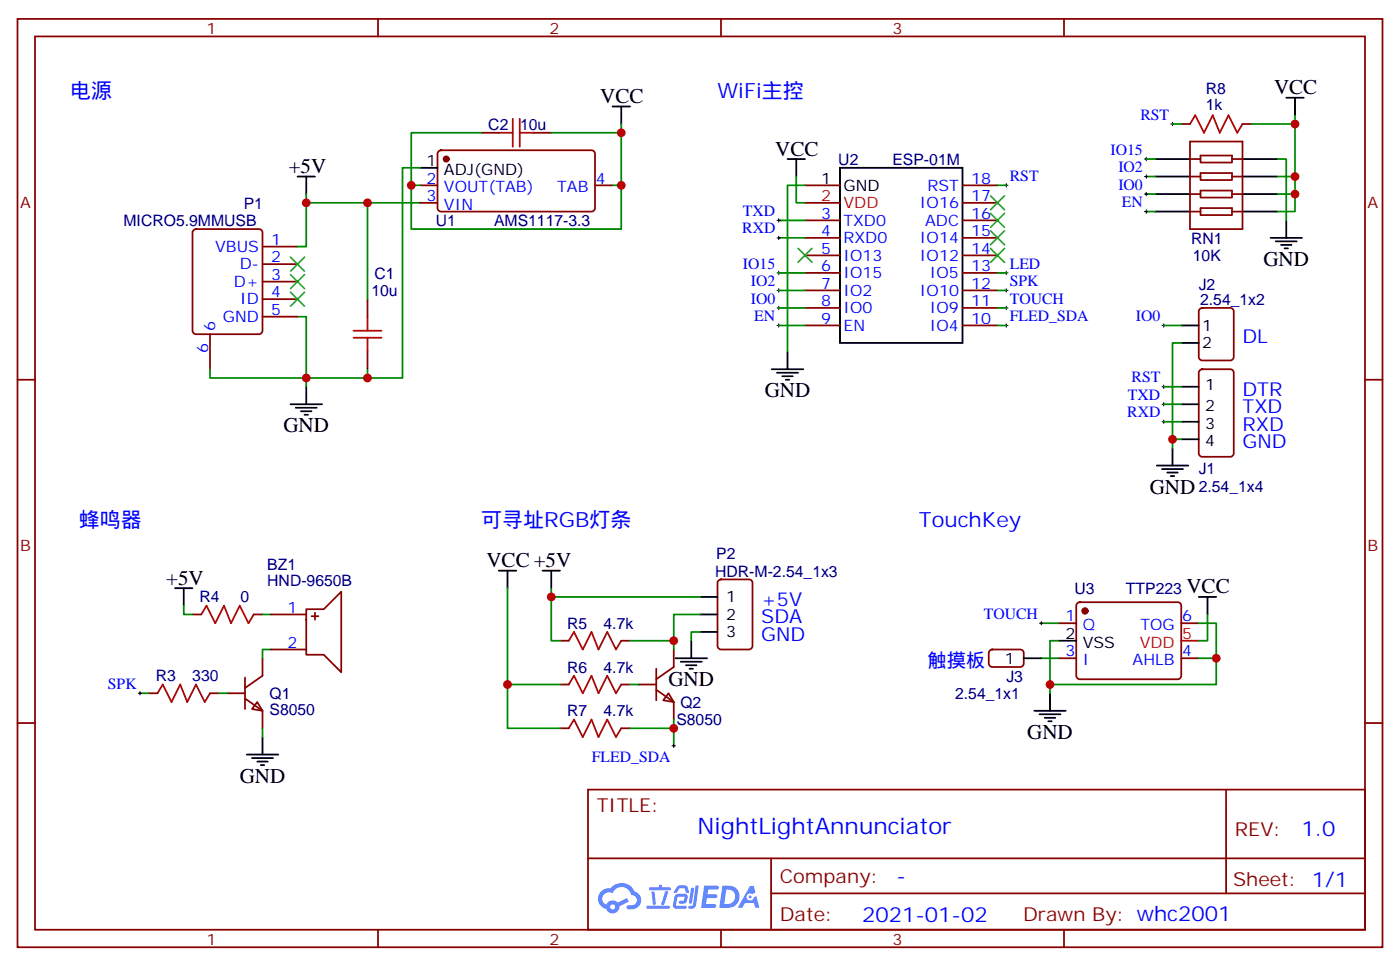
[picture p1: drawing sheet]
<svg xmlns="http://www.w3.org/2000/svg" width="282mm" height="195mm" viewBox="0 0 282 195" stroke-linecap="round" stroke-linejoin="round" font-family="sans-serif">
<g fill="none" stroke="#870000" stroke-width=".35">
<path d="M3.5 3.8h275.2v187h-275.2zM7.1 7.3h268.1v180h-268.1zM76.2 3.8v3.5M145.3 3.8v3.5M214.5 3.8v3.5M3.5 76.5h3.6M275.2 76.5h3.5M3.5 145.6h3.6M118.5 159h156.7v28.3h-156.7zM247.2 159.1v20.8M275.2 145.6h3.5M118.6 172.9h156.4"/>
<path d="M155.4 179.9h119.6M155.4 172.9v14.1M76.2 187.3v3.5M145.3 187.3v3.5M214.5 187.3v3.5"/>
</g>
<g fill="#5487ff">
<path d="M142 178.4h1.6a1.33 1.33 0 0 1 1.3 .2 .39 .39 0 0 1-.4 .6h-1.8l-.1 .9h1.7a.4 .4 0 0 1 .3 .4 .4 .4 0 0 1-.4 .4h-1.7l-.2 1.2h.8a1.24 1.24 0 0 1 1.2 .2 .39 .39 0 0 1-.3 .5h-2.7z"/>
<path d="M151.2 178.4h.7l.4 1.3-.7 .4a.74 .74 0 0 0-1.1 .3 .74 .74 0 0 0 .5 1 .74 .74 0 0 0 1-.7l.5-.2 .6 2.3h-.9l-.2-.9h-1.8l-.5 .9h-1z"/>
<path d="M139.3 178.8h.6l-.4 2.9a.31 .31 0 0 1-.3 .3 .31 .31 0 0 1-.3-.3z"/>
<path d="M140.2 178.3h.7l-.6 4a.97 .97 0 0 1-1.5 .5l.1-.3 .7-.1 .1-.2z"/>
<path d="M136.6 178.5l.4-.2h.9a.67 .67 0 0 1 .7 .5l.3 .9-.1 .1h-.5l-.3-.9h-.9l-.2 .1a.95 .95 0 0 1-.9 .8l-.2-.2z"/>
<path d="M136.2 180.2l.5-.2h1.3a.75 .75 0 0 1 .5 1.3 .76 .76 0 0 1-.8 .7h-.6a.29 .29 0 0 1-.3-.3 .29 .29 0 0 1 .4-.3h.6l.2-.8h-1.4l-.3 1.8h1.9a.29 .29 0 0 1 .2 .4 .29 .29 0 0 1-.3 .2h-1.9l-.5-.3v-.4l.3-1.7z"/>
<path d="M130.4 182.4h4.4a.3 .3 0 0 1 .2 .3 .3 .3 0 0 1-.3 .3h-4.2l-.2-.1z"/>
<path d="M134.1 179.5h.6l-.8 2.6a.31 .31 0 0 1-.4 .2 .31 .31 0 0 1-.2-.3z"/>
<path d="M131.3 179.6h.6l.3 2.3-.3 .3-.3-.2z"/>
<path d="M130.9 178.7h1.9l.2-.5h.5l-.1 .5h1.6a.29 .29 0 0 1 .2 .3 .29 .29 0 0 1-.3 .3h-3.9l-.1-.1z"/>
<path d="M145.6 178.4l-.6 4.5h1.5a2.27 2.27 0 0 0 2.6-2.3 2.27 2.27 0 0 0-2.7-2.2zM146.4 179.2a1.5 1.5 0 0 1 1.8 1.5 1.5 1.5 0 0 1-1.9 1.4h-.3z"/>
<path d="M121.2 179.5a2.09 2.09 0 0 0 1 3.6 1.37 1.37 0 0 0 1.6 .8 1.37 1.37 0 0 0 1.1-1.4l1.9-.9-.4-.7-1.9 .9a1.4 1.4 0 0 0-2.3 .4 1.32 1.32 0 0 1-.6-1.8 1.32 1.32 0 0 1 1.9-.5 1.98 1.98 0 0 1 2-1.2 1.98 1.98 0 0 1 1.8 1.6 1.03 1.03 0 0 1 1.1 .9 1.03 1.03 0 0 1-1 1.1h-.6a.41 .41 0 0 0-.5 .4 .41 .41 0 0 0 .4 .4 1.91 1.91 0 0 0 2.3-.9 1.91 1.91 0 0 0-.6-2.5l-.5-.1a2.84 2.84 0 0 0-4.8-.7h-.3a2.26 2.26 0 0 0-1.6 .6zM123 182.7a.52 .52 0 0 1 1 0 .52 .52 0 0 1-1 0z"/>
<circle cx="151.2" cy="180.6" r=".28"/>
</g>
<g fill="none" stroke="#000" stroke-width=".35">
<path d="M259.3 19.7h3.5M261.1 19.7v3.5M60 35.6h3.5M61.7 35.6v3.5M84.7 33.8h3.5M123.5 21.4h3.5M125.2 21.4v3.6M158.7 32h3.6M160.5 32v3.6M169.3 33.8h24.7v35.3h-24.7zM232.8 32h7.1M232.8 35.6h7.1"/>
<path d="M232.8 39.1h7.1M250.5 32h7M250.5 35.6h7M250.5 39.1h7M232.8 42.6h7.1M250.5 42.6h7M256.1 47.9h6.4M257.2 48.6h4.2M258.2 49.3h2.1M258.9 50h.7M259.3 44.4v3.5M61.7 77.9v3.5"/>
<path d="M155.6 74.4h6.3M156.6 75.1h4.3M157.7 75.8h2.1M158.4 76.5h.7M158.7 70.8v3.6M238.1 77.9h3.6M238.1 65.5h3.6M238.1 69.1h3.6M58.6 81.4h6.3M59.6 82.1h4.3M60.7 82.8h2.1M61.4 83.5h.7"/>
<path d="M233.2 93.8h6.3M234.2 94.5h4.3M235.3 95.2h2.1M236 95.9h.7M236.4 90.2v3.6M238.1 81.4h3.6M238.1 84.9h3.6M238.1 88.5h3.6M35.3 118.5h3.5M37 118.5v3.5M100.5 114.9h3.6M102.3 114.9v3.6"/>
<path d="M109.4 114.9h3.5M111.1 114.9v3.6M136.2 132.6h6.3M137.2 133.3h4.3M138.3 134h2.1M139 134.7h.7M139.3 129v3.6M141.1 127.3h3.5M141.1 120.2h3.5M141.1 123.8h3.5M206.4 132.6h3.5M211.7 139.6v3.6"/>
<path d="M213.4 129h3.6M241.7 120.2h3.5M243.4 120.2v3.6M49.7 152h6.4M50.8 152.7h4.2M51.9 153.4h2.1M52.6 154.1h.7M52.9 148.4v3.6M208.5 143.2h6.3M209.5 143.9h4.3M210.6 144.6h2.1M211.3 145.3h.7"/>
</g>
<g fill="none" stroke="#008700" stroke-width=".35">
<path d="M61.7 39.1v1.8M84.7 33.8h-3.6v42.3h-19.4v-12.3h-1.7M84.7 37.3h-1.8v8.8h42.3v-8.8h-1.7M97 26.7h-14.1v10.6M111.1 26.7h14.1M125.2 25v12.3M160.5 35.6v5.3h1.8M162.3 37.3h-3.6v33.5M201.1 37.3h1.7M231.1 35.6h1.7M231.1 39.1h1.7M231.1 32h1.7"/>
<path d="M236.4 25h1.7M252.2 25h8.9M257.5 32h1.8v12.4M261.1 23.2v12.4h-3.6M261.1 35.6v3.5h-3.6M261.1 39.1v3.5h-3.6M61.7 40.9v8.8h-1.7M61.7 40.9h23M74.1 40.9v19.4M157 58.5h5.3M157 55h5.3M157 44.4h5.3"/>
<path d="M157 47.9h5.3M201.1 58.5h1.7M201.1 55h1.7M231.1 42.6h1.7M42.3 74.4v1.7h19.4v1.8M74.1 74.4v1.7M157 65.5h5.3M157 62h5.3M201.1 65.5h1.7M201.1 62h1.7M234.6 65.5h3.5M234.6 77.9h3.5"/>
<path d="M238.1 69.1h-1.7v19.4M234.6 81.4h3.5M234.6 84.9h3.5M238.1 88.5h-1.7v1.7M102.3 118.5v19.4h10.6M111.1 118.5v10.5h1.8M28.2 139.6h1.8M37 122v1.8h1.8M44.1 139.6h1.8M52.9 123.8h1.8M54.7 130.8h-1.8v1.8M102.3 137.9v8.8h10.6"/>
<path d="M111.1 120.2h30M127 129h8.8v1.8M127 137.9h1.8M141.1 123.8h-5.3v5.2M141.1 127.3h-1.8v1.7M209.9 125.5h3.5M209.9 132.6h3.5M213.4 129h-1.7v10.6M241.7 125.5h3.5v12.4h-33.5M241.7 132.6h3.5M243.4 123.8v5.2h-1.7M52.9 146.7v1.7"/>
<path d="M135.8 144.9v1.8h-8.8M135.8 146.7v3.5"/>
</g>
<g fill="none" stroke="#870000" stroke-width=".35">
<path d="M84.7 37.3h3.5M88.4 30.5l.5-.2h30.3a.71 .71 0 0 1 .7 .7v10.9a.76 .76 0 0 1-.7 .7h-30.3a.76 .76 0 0 1-.7-.7v-10.9zM97 26.7h3.5M107.6 26.7h3.5M119.9 37.3h3.6M162.3 37.3h7M194 37.3h7.1M238.1 25h1.8M239.9 28.5h10.6v17.6h-10.6zM239.9 32h2.1M239.9 39.1h2.1M239.9 35.6h2.1"/>
<path d="M242 31.3h6.4v1.4h-6.4zM242 34.9h6.4v1.4h-6.4zM242 38.4h6.4v1.4h-6.4zM248.4 32h2.1M248.4 39.1h2.1M248.4 35.6h2.1M250.5 25h1.7M39 46.3l.5-.2h12.7a.71 .71 0 0 1 .7 .7v19.8a.76 .76 0 0 1-.7 .7h-12.7a.76 .76 0 0 1-.7-.7v-19.8zM52.9 49.7h7.1M52.9 53.2h7.1M52.9 56.7h7.1M84.7 40.9h3.5"/>
<path d="M162.3 40.9h7M162.3 44.4h7M162.3 47.9h7M162.3 51.4h7M162.3 55h7M162.3 58.5h7M194 40.9h7.1M194 44.4h7.1M194 47.9h7.1M194 51.4h7.1M194 55h7.1M194 58.5h7.1"/>
<path d="M239.9 42.6h2.1M242 41.9h6.4v1.4h-6.4zM248.4 42.6h2.1M42.3 67.3v7.1M52.9 60.3h7.1M52.9 63.8h7.1M74.1 60.3v3.5M74.1 70.8v3.6M162.3 62h7M162.3 65.5h7M194 62h7.1M194 65.5h7.1"/>
<path d="M241.9 74.6l.5-.2h5.6a.71 .71 0 0 1 .7 .7v16.2a.76 .76 0 0 1-.7 .7h-5.6a.76 .76 0 0 1-.7-.7v-16.2zM241.9 62.2l.5-.2h5.6a.71 .71 0 0 1 .7 .7v9.2a.76 .76 0 0 1-.7 .7h-5.6a.76 .76 0 0 1-.7-.7v-9.2zM144.9 116.9l.4-.2h5.7a.71 .71 0 0 1 .7 .7v12.7a.76 .76 0 0 1-.7 .7h-5.7a.76 .76 0 0 1-.7-.7v-12.7zM30 139.6h1.7M38.8 123.8h1.8M42.3 139.6h1.8M45.9 139.6h3.5M49.4 136.5v6.3M51.2 123.8h1.7M52.9 132.6v3.5l-3.5 2.5M54.7 123.8h7M54.7 130.8h7"/>
<path d="M61.7 122.7h3.6l3.5-3.5v16.2l-3.5-3.5h-3.6zM62.8 124.1h1.4M63.5 123.4v1.4M112.9 137.9h1.8M112.9 129h1.8M125.2 137.9h1.8M125.2 129h1.8M128.8 137.9h3.5M132.3 138.9l3.5 2.5v3.5M132.3 134.7v6.3M134.8 139.6l1 1.8-2.1-.4zM135.8 130.8v3.5l-3.5 2.5"/>
<path d="M199.6 131l.4-.2h5.7a.71 .71 0 0 1 .7 .7v2.1a.76 .76 0 0 1-.7 .7h-5.7a.76 .76 0 0 1-.7-.7v-2.1zM213.4 125.5h3.6M213.4 132.6h3.6M217.2 121.5l.5-.2h19.7a.71 .71 0 0 1 .7 .7v14.1a.76 .76 0 0 1-.7 .7h-19.7a.76 .76 0 0 1-.7-.7v-14.1zM238.1 125.5h3.6M238.1 132.6h3.6M49.4 140.7l3.5 2.5v3.5M51.9 141.4l1 1.8-2.1-.4zM112.9 146.7h1.8M125.2 146.7h1.8"/>
</g>
<g fill="#870000" stroke="#870000" stroke-width=".35">
<circle cx="90" cy="32" r=".53"/>
<circle cx="218.7" cy="123" r=".53"/>
</g>
<g fill="none" stroke="#a10000" stroke-width=".35">
<path d="M100.5 26.7h2.9M103.4 23.9v5.7M104.8 23.9v5.7M104.8 26.7h2.8M239.9 25l1-1.8 1.8 3.5 1.8-3.5 1.4 3.5 1.7-3.5 1.8 3.5 1.1-1.7M71.3 68h5.6M71.3 66.6h5.6M74.1 63.8v2.8M74.1 68v2.8M31.7 139.6l1.1-1.7 1.8 3.5 1.7-3.5 1.4 3.5 1.8-3.5 1.8 3.5 1-1.8M40.6 123.8l1-1.8 1.8 3.5 1.8-3.5 1.4 3.5 1.7-3.5 1.8 3.5 1.1-1.7M114.7 129l1-1.7 1.8 3.5 1.7-3.5 1.4 3.5 1.8-3.5 1.8 3.5 1-1.8"/>
<path d="M114.7 137.9l1-1.8 1.8 3.5 1.7-3.5 1.4 3.5 1.8-3.5 1.8 3.5 1-1.7M114.7 146.7l1-1.8 1.8 3.5 1.7-3.5 1.4 3.5 1.8-3.5 1.8 3.5 1-1.7"/>
</g>
<g fill="none" stroke="#000" stroke-width=".2">
<path d="M202.5 37.3h.7M202.8 37v.7M230.7 32h.7M230.7 35.6h.7M230.7 39.1h.7M231.1 31.7v.7M231.1 35.2v.7M231.1 38.7v.7M236 25h.7M236.4 24.6v.7M156.6 58.5h.7M156.6 55h.7"/>
<path d="M156.6 44.4h.7M156.6 47.9h.7M157 44v.7M157 47.6v.7M157 54.6v.7M157 58.1v.7M202.5 58.5h.7M202.5 55h.7M202.8 54.6v.7M202.8 58.1v.7M230.7 42.6h.7M231.1 42.3v.7"/>
<path d="M156.6 65.5h.7M156.6 62h.7M157 61.7v.7M157 65.2v.7M202.5 65.5h.7M202.5 62h.7M202.8 61.7v.7M202.8 65.2v.7M234.2 65.5h.7M234.2 77.9h.7M234.6 65.2v.7M234.6 77.5v.7"/>
<path d="M234.2 84.9h.7M234.2 81.4h.7M234.6 81.1v.7M234.6 84.6v.7M27.9 139.6h.7M28.2 139.3v.7M209.5 125.5h.8M209.9 125.2v.7M135.5 150.2h.7M135.8 149.9v.7"/>
</g>
<path d="M238.1 129h3.6" fill="none" stroke="#f00" stroke-width=".35"/>
<g fill="none" stroke="#3c3" stroke-width=".35">
<path d="M199.7 39.4l2.8 2.9M202.5 39.4l-2.8 2.9M58.6 58.8l2.8 2.9M58.6 55.3l2.8 2.8M58.6 51.8l2.8 2.8M61.4 58.8l-2.8 2.9M61.4 55.3l-2.8 2.8M61.4 51.8l-2.8 2.8M160.9 50l2.8 2.8M163.7 50l-2.8 2.8M199.7 43l2.8 2.8M199.7 46.5l2.8 2.8"/>
<path d="M199.7 50l2.8 2.8M202.5 43l-2.8 2.8M202.5 46.5l-2.8 2.8M202.5 50l-2.8 2.8"/>
</g>
<g fill="#c00">
<circle cx="125.2" cy="37.3" r=".88"/>
<circle cx="74.1" cy="40.9" r=".88"/>
<circle cx="82.9" cy="37.3" r=".88"/>
<circle cx="125.2" cy="26.7" r=".88"/>
<circle cx="61.7" cy="40.9" r=".88"/>
<circle cx="102.3" cy="137.9" r=".88"/>
<circle cx="135.8" cy="129" r=".88"/>
<circle cx="135.8" cy="146.7" r=".88"/>
<circle cx="111.1" cy="120.2" r=".88"/>
<circle cx="245.2" cy="132.6" r=".88"/>
<circle cx="211.7" cy="137.9" r=".88"/>
<circle cx="261.1" cy="35.6" r=".88"/>
<circle cx="261.1" cy="39.1" r=".88"/>
<circle cx="261.1" cy="25" r=".88"/>
<circle cx="236.4" cy="88.5" r=".88"/>
<circle cx="74.1" cy="76.1" r=".88"/>
<circle cx="61.7" cy="76.1" r=".88"/>
</g>
<text font-size="4.6" fill="#00f" x="140.6" y="168.1">NightLightAnnunciator</text>
<g font-size="4.2" fill="#00f">
<text x="14.1" y="19.7">电源</text>
<text x="144.6" y="19.7">WiFi主控</text>
<text x="15.9" y="106.1">蜂鸣器</text>
<text x="97" y="106.1">可寻址RGB灯条</text>
<text x="185.2" y="106.1">TouchKey</text>
<text x="262.3" y="168.3">1.0</text>
<text x="180.7" y="177.9">-</text>
<text x="173.8" y="185.7">2021-01-02</text>
</g>
<g font-size="4.2">
<text x="121" y="20.7">VCC</text>
<text x="256.8" y="19">VCC</text>
<text x="58.2" y="34.9">+5V</text>
<text x="156.3" y="31.3">VCC</text>
<text x="254.7" y="53.6">GND</text>
<text x="154.2" y="80">GND</text>
<text x="57.1" y="87.1">GND</text>
<text x="231.8" y="99.4">GND</text>
<text x="33.5" y="117.8">+5V</text>
<text x="98.1" y="114.2">VCC +5V</text>
<text x="239.2" y="119.5">VCC</text>
<text x="134.8" y="138.2">GND</text>
<text x="207.1" y="148.8">GND</text>
<text x="48.3" y="157.6">GND</text>
</g>
<g font-size="3.9" fill="#00f">
<text x="250.5" y="69.1">DL</text>
<text x="250.5" y="79.7">DTR</text>
<text x="250.5" y="83.2">TXD</text>
<text x="250.5" y="86.7">RXD</text>
<text x="250.5" y="90.2">GND</text>
<text x="153.5" y="122">+5V</text>
<text x="153.5" y="125.5">SDA</text>
<text x="153.5" y="129">GND</text>
<text x="187" y="134.3">触摸板</text>
</g>
<g font-size="3.9" fill="#800">
<text x="120.3" y="163.6">TITLE:</text>
<text x="248.9" y="168.3">REV:</text>
<text x="157.2" y="177.8">Company:</text>
<text x="248.6" y="178.4">Sheet: 1/1</text>
<text x="157.2" y="185.5">Date:</text>
<text x="206.2" y="185.6">Drawn By: whc2001</text>
</g>
<g font-size="3.2" fill="#800">
<text x="41.6" y="6.8">1</text>
<text x="110.8" y="6.8">2</text>
<text x="179.9" y="6.8">3</text>
<text x="4.1" y="41.9">A</text>
<text x="275.7" y="41.9">A</text>
<text x="4.1" y="111.1">B</text>
<text x="275.7" y="111.1">B</text>
<text x="41.6" y="190.3">1</text>
<text x="110.8" y="190.3">2</text>
<text x="179.9" y="190.3">3</text>
</g>
<g font-size="3.2" fill="#000080">
<text x="243.1" y="22.2">1k</text>
<text x="243.1" y="19">R8</text>
<text x="98.4" y="26.2">C2</text>
<text x="104.8" y="26.2">10u</text>
<text x="169" y="33.2">U2</text>
<text x="179.9" y="33.2">ESP-01M</text>
<text x="49.1" y="42">P1</text>
<text x="24.9" y="45.6">MICRO5.9MMUSB</text>
<text x="87.9" y="45.6">U1</text>
<text x="99.6" y="45.6">AMS1117-3.3</text>
<text x="240.1" y="49.1">RN1</text>
<text x="240.5" y="52.6">10K</text>
<text x="74.9" y="59.7">10u</text>
<text x="75.5" y="56.1">C1</text>
<text x="241.7" y="58.5">J2</text>
<text x="241.9" y="61.4">2.54_1x2</text>
<text x="241.7" y="95.5">J1</text>
<text x="241.7" y="99.1">2.54_1x4</text>
<text x="144.4" y="112.6">P2</text>
<text x="53.9" y="118.1">HND-9650B</text>
<text x="53.9" y="114.9">BZ1</text>
<text x="144.2" y="116.1">HDR-M-2.54_1x3</text>
<text x="216.6" y="119.6">U3</text>
<text x="227" y="119.6">TTP223</text>
<text x="40.2" y="121.3">R4</text>
<text x="48.5" y="121.3">0</text>
<text x="114.3" y="126.7">R5</text>
<text x="121.7" y="126.7">4.7k</text>
<text x="31.4" y="137.2">R3</text>
<text x="38.8" y="137.2">330</text>
<text x="114.3" y="135.5">R6</text>
<text x="121.7" y="135.5">4.7k</text>
<text x="202.9" y="137.3">J3</text>
<text x="54.3" y="144">S8050</text>
<text x="54.3" y="140.8">Q1</text>
<text x="137.1" y="142.6">Q2</text>
<text x="192.5" y="140.8">2.54_1x1</text>
<text x="114.3" y="144.3">R7</text>
<text x="121.7" y="144.3">4.7k</text>
<text x="136.3" y="146.1">S8050</text>
</g>
<g font-size="3.2" fill="#00f">
<text x="229.9" y="24.1">RST</text>
<text x="223.9" y="31.2">IO15</text>
<text x="225.4" y="34.7">IO2</text>
<text x="86" y="37">2</text>
<text x="86" y="40.5">3</text>
<text x="89.5" y="38.7">VOUT(TAB)</text>
<text x="112.3" y="38.7">TAB</text>
<text x="120.1" y="37">4</text>
<text x="185.5" y="41.9">IO16</text>
<text x="187" y="38.4">RST</text>
<text x="195.8" y="40.5">17</text>
<text x="195.8" y="37">18</text>
<text x="203.6" y="36.4">RST</text>
<text x="225.4" y="38.2">IO0</text>
<text x="226.1" y="41.7">EN</text>
<text x="89.5" y="42.3">VIN</text>
<text x="149.6" y="47">RXD</text>
<text x="149.8" y="43.5">TXD</text>
<text x="165.6" y="44">3</text>
<text x="165.6" y="47.6">4</text>
<text x="170" y="45.4">TXD0</text>
<text x="186.5" y="45.4">ADC</text>
<text x="195.8" y="47.6">15</text>
<text x="195.8" y="44">16</text>
<text x="43.4" y="50.7">VBUS</text>
<text x="54.7" y="49.3">1</text>
<text x="54.7" y="52.8">2</text>
<text x="165.6" y="51.1">5</text>
<text x="170" y="49">RXD0</text>
<text x="170" y="52.5">IO13</text>
<text x="185.5" y="52.5">IO12</text>
<text x="185.5" y="49">IO14</text>
<text x="195.8" y="51.1">14</text>
<text x="47.2" y="57.8">D+</text>
<text x="48.3" y="54.3">D-</text>
<text x="54.7" y="56.4">3</text>
<text x="54.7" y="59.9">4</text>
<text x="149.8" y="54.1">IO15</text>
<text x="151.4" y="57.6">IO2</text>
<text x="165.6" y="54.6">6</text>
<text x="165.6" y="58.1">7</text>
<text x="170" y="56">IO15</text>
<text x="170" y="59.5">IO2</text>
<text x="185.5" y="59.5">IO10</text>
<text x="187.5" y="56">IO5</text>
<text x="195.8" y="58.1">12</text>
<text x="195.8" y="54.6">13</text>
<text x="203.6" y="57.6">SPK</text>
<text x="203.6" y="54.1">LED</text>
<text x="44.9" y="64.8">GND</text>
<text x="48.4" y="61.3">ID</text>
<text x="54.7" y="63.4">5</text>
<text x="151.4" y="61.1">IO0</text>
<text x="152.1" y="64.7">EN</text>
<text x="165.6" y="61.7">8</text>
<text x="165.6" y="65.2">9</text>
<text x="170" y="63.1">IO0</text>
<text x="187.5" y="63.1">IO9</text>
<text x="195.8" y="65.2">10</text>
<text x="195.8" y="61.7">11</text>
<text x="203.6" y="64.7">FLED_SDA</text>
<text x="203.6" y="61.1">TOUCH</text>
<text x="229" y="64.7">IO0</text>
<text x="42" y="71.1" transform="rotate(-90 42 71.1)">6</text>
<text x="43.4" y="66.6" transform="rotate(-90 43.4 66.6)">6</text>
<text x="170" y="66.6">EN</text>
<text x="187.5" y="66.6">IO4</text>
<text x="228.1" y="77">RST</text>
<text x="227.4" y="80.5">TXD</text>
<text x="227.2" y="84.1">RXD</text>
<text x="58" y="123.4">1</text>
<text x="198.3" y="124.6">TOUCH</text>
<text x="214.8" y="125.2">1</text>
<text x="238.3" y="125.2">6</text>
<text x="58" y="130.5">2</text>
<text x="218.3" y="126.9">Q</text>
<text x="229.9" y="126.9">TOG</text>
<text x="214.8" y="132.2">3</text>
<text x="218.3" y="134">I</text>
<text x="228.3" y="134">AHLB</text>
<text x="238.3" y="132.2">4</text>
<text x="21.7" y="138.7">SPK</text>
<text x="119.3" y="153.6">FLED_SDA</text>
</g>
<g font-size="3.2">
<text x="86" y="33.4">1</text>
<text x="89.5" y="35.2">ADJ(GND)</text>
<text x="165.6" y="37">1</text>
<text x="170" y="38.4">GND</text>
<text x="242.4" y="66.6">1</text>
<text x="242.4" y="70.1">2</text>
<text x="243" y="78.6">1</text>
<text x="243" y="82.8">2</text>
<text x="243" y="86.4">3</text>
<text x="243" y="89.9">4</text>
<text x="146.4" y="121.3">1</text>
<text x="146.4" y="124.8">2</text>
<text x="146.4" y="128.3">3</text>
<text x="214.8" y="128.7">2</text>
<text x="218.3" y="130.5">VSS</text>
<text x="202.6" y="133.6">1</text>
</g>
<g font-size="3.2" fill="#f00">
<text x="165.6" y="40.5">2</text>
<text x="170" y="41.9">VDD</text>
<text x="229.8" y="130.5">VDD</text>
<text x="238.3" y="128.7">5</text>
</g>
</svg>
